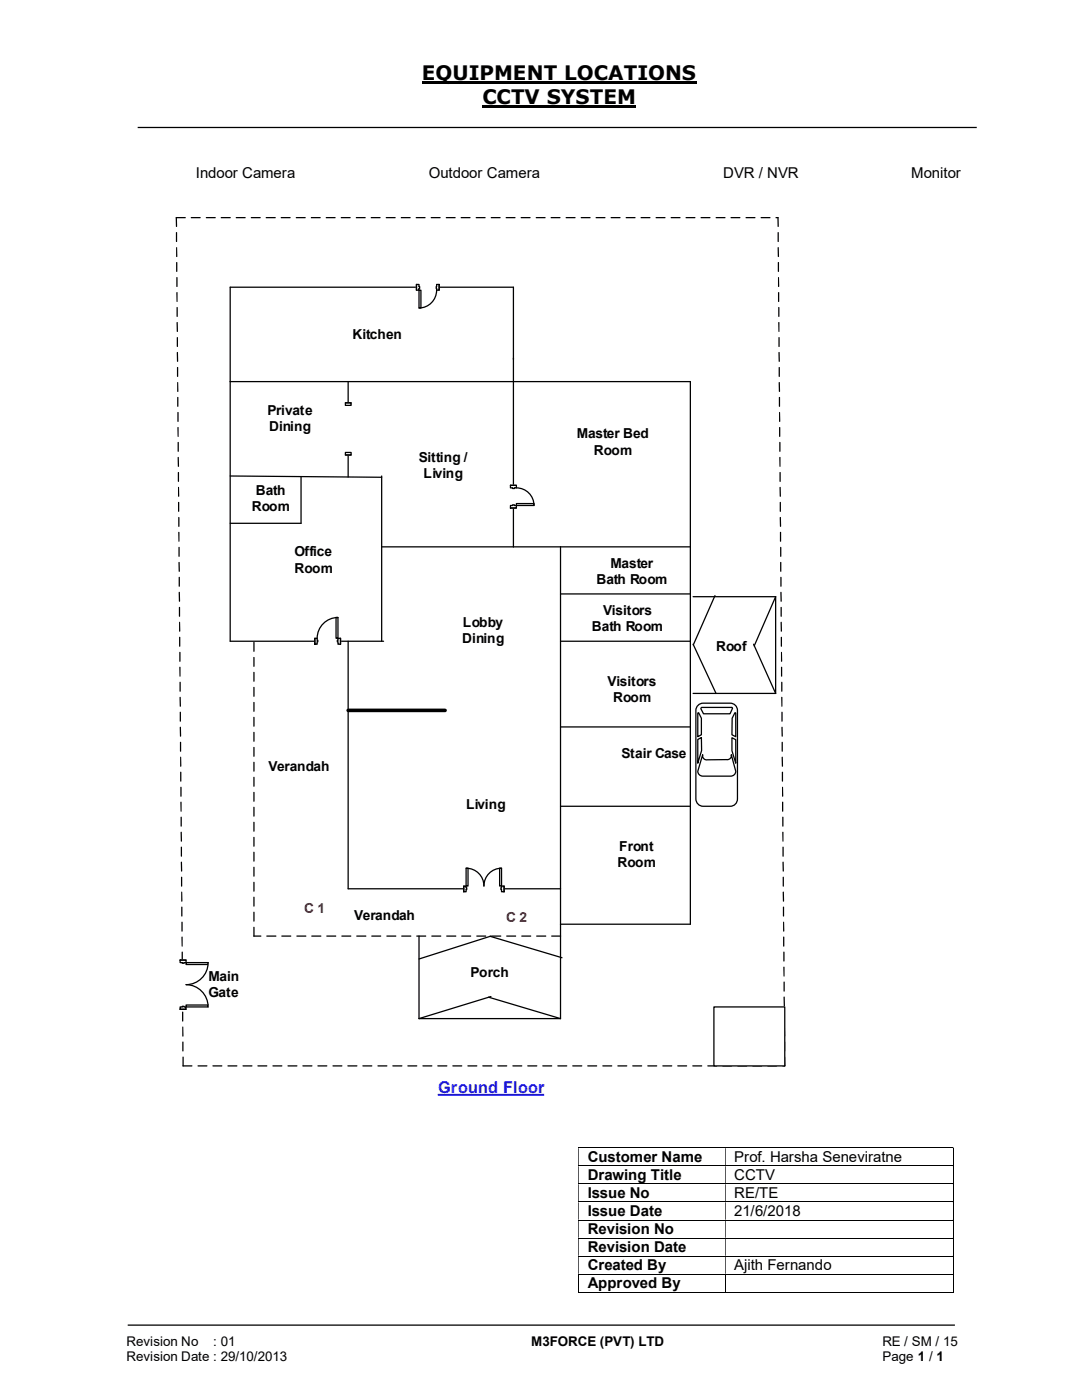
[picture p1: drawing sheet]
<svg xmlns="http://www.w3.org/2000/svg" width="216mm" height="279mm" viewBox="0 0 216 279" stroke-linecap="round" stroke-linejoin="round" font-family="sans-serif">
<path d="M84.2 16.4h54.8M96.3 21.3h30.7" fill="none" stroke="#000" stroke-width=".42"/>
<g fill="none" stroke="#000" stroke-width=".25">
<path d="M27.5 25.4h167.4M69.5 76.2v19M102.4 71.5v37.6M137.8 76.2h-91.9v51.8h30.6M45.9 95l30.3 .2M60.1 95.1v9.3h-14.2M76.2 95v33M76.2 109.1h61.6M111.8 109.1v75.3h26M111.8 118.5h26M69.5 128v49.4h42.3M111.8 128h26"/>
<path d="M111.8 145.1h26M111.8 160.9h26M25.5 264.5h165"/>
</g>
<g fill="none" stroke="#000" stroke-width=".2">
<path d="M115.4 229.1h74.7M115.4 232.7h74.7M115.4 236.3h74.7M115.4 239.9h74.7M190.2 229.2v3.4M190.2 232.7v3.5M190.2 236.3v3.5M190.2 239.9v3.5M115.4 243.5h74.7M115.4 247.1h74.7M115.4 250.7h74.7M115.4 254.3h74.7"/>
<path d="M115.4 257.9h29.3M115.5 254.4v3.6M144.8 254.4v3.6M144.8 257.9h45.3M190.2 243.6v3.4M190.2 247.1v3.5M190.2 250.8v3.4M190.2 254.4v3.6"/>
</g>
<g fill="#000">
<path d="M190.1 229h.2v.2h-.2zM115.4 229.2h.1v3.4h-.1zM144.7 229.2h.1v3.4h-.1z" fill-rule="evenodd"/>
<path d="M190.1 232.6h.2v.1h-.2zM115.4 232.7h.1v3.5h-.1zM144.7 232.7h.1v3.5h-.1z" fill-rule="evenodd"/>
<path d="M190.1 236.2h.2v.1h-.2zM115.4 236.3h.1v3.5h-.1zM144.7 236.3h.1v3.5h-.1z" fill-rule="evenodd"/>
<path d="M190.1 239.8h.2v.1h-.2zM115.4 239.9h.1v3.5h-.1zM144.7 239.9h.1v3.5h-.1z" fill-rule="evenodd"/>
<path d="M190.1 243.4h.2v.2h-.2zM115.4 243.6h.1v3.4h-.1zM144.7 243.6h.1v3.4h-.1z" fill-rule="evenodd"/>
<path d="M190.1 247h.2v.1h-.2zM115.4 247.1h.1v3.5h-.1zM144.7 247.1h.1v3.5h-.1z" fill-rule="evenodd"/>
<path d="M190.1 250.6h.2v.2h-.2zM115.4 250.8h.1v3.4h-.1zM144.7 250.8h.1v3.4h-.1z" fill-rule="evenodd"/>
</g>
<g fill="#000">
<path d="M190.1 254.2h.2v.2h-.2zM190.1 257.9h.2v.1h-.2z"/>
<path d="M35.1 43.4l1.9-.1 .1 .1-.1 .2h-1.8zM38.1 43.4l1.8-.1 .1 .1-.1 .2h-1.7zM41.1 43.4l1.8-.1 .2 .1-.2 .2h-1.7zM44.1 43.4l1.8-.1 .2 .1-.2 .2h-1.7zM47.1 43.4l1.8-.1 .1 .1-.1 .2h-1.7zM50.1 43.4l1.8-.1 .1 .1-.1 .2h-1.7zM53 43.4l1.9-.1 .1 .1-.1 .2h-1.8zM56 43.4l1.9-.1 .1 .1-.1 .2h-1.8zM59 43.4l1.9-.1 .1 .1-.1 .2h-1.8zM62 43.4l1.9-.1 .1 .1-.1 .2h-1.8zM65 43.4l1.8-.1 .2 .1-.2 .2h-1.7zM68 43.4l1.8-.1 .2 .1-.2 .2h-1.7zM71 43.4l1.9-.1 .1 .1-.1 .2h-1.8zM74 43.4l1.8-.1 .1 .1-.1 .2h-1.7zM77 43.4l1.8-.1 .2 .1-.2 .2h-1.7zM80 43.4l1.8-.1 .2 .1-.2 .2h-1.7zM83 43.4l1.8-.1 .1 .1-.1 .2h-1.7zM86 43.4l1.8-.1 .1 .1-.1 .2h-1.7zM89 43.4l1.8-.1 .1 .1-.1 .2h-1.7zM92 43.4l1.8-.1 .1 .1-.1 .2h-1.8zM94.9 43.4l1.9-.1 .1 .1-.1 .2h-1.8zM97.9 43.4l1.9-.1 .1 .1-.1 .2h-1.8zM100.9 43.4l1.8-.1 .2 .1-.2 .2h-1.7zM103.9 43.4l1.8-.1 .2 .1-.2 .2h-1.7zM106.9 43.4l1.9-.1 .1 .1-.1 .2h-1.8zM109.9 43.4l1.8-.1 .1 .1-.1 .2h-1.7zM112.9 43.4l1.8-.1 .2 .1-.2 .2h-1.7zM115.9 43.4l1.8-.1 .2 .1-.2 .2h-1.7zM118.9 43.4l1.8-.1 .1 .1-.1 .2h-1.7zM121.9 43.4l1.8-.1 .1 .1-.1 .2h-1.7zM124.9 43.4l1.8-.1 .1 .1-.1 .2h-1.7zM127.9 43.4l1.8-.1 .1 .1-.1 .2h-1.8zM130.8 43.4l1.9-.1 .1 .1-.1 .2h-1.8zM133.8 43.4l1.9-.1 .1 .1-.1 .2h-1.8zM136.8 43.4l1.8-.1 .2 .1-.2 .2h-1.7zM139.8 43.4l1.8-.1 .2 .1-.2 .2h-1.7zM142.8 43.4l1.9-.1 .1 .1-.1 .2h-1.8zM145.8 43.4l1.8-.1 .1 .1-.1 .2h-1.7zM148.8 43.4l1.8-.1 .1 .1-.1 .2h-1.7zM151.8 43.4l1.8-.1 .2 .1-.2 .2h-1.7zM154.8 43.4l.4-.1 .2 .1-.5 .2z"/>
<path d="M35.1 43.4h.2v1.8l-.1 .1-.1-.1zM35.1 46.3l.2 .1v1.8l-.1 .1-.1-.1zM35.2 49.4h.1l.1 1.8-.1 .1-.2-.1zM35.2 52.3l.2 .1v1.7l-.1 .2-.2-.2zM35.2 55.3l.2 .1v1.7l-.1 .2-.1-.2zM35.2 58.3l.2 .1-.1 1.9-.1-.1zM35.3 61.3l.2 .1v1.7l-.2 .1-.1-.1zM35.3 64.3l.2 .1v1.7l-.1 .2-.1-.2zM35.3 67.3l.2 .1v1.7l-.1 .2-.1-.2zM35.3 70.3l.2 .1 .1 1.7-.2 .1-.1-.1zM35.3 73.3l.3 .1v1.7l-.2 .1-.1-.1zM35.4 76.3l.2 .1v1.7l-.1 .1-.2-.1zM35.4 79.3h.2v1.8l-.1 .1-.2-.1zM35.4 82.2l.2 .1v1.8l-.1 .1-.1-.1zM35.4 85.2l.2 .1v1.9l-.2-.1zM35.5 88.2l.2 .1v1.7l-.1 .2-.2-.2zM35.5 91.2l.2 .1v1.7l-.1 .2-.1-.2zM35.5 94.2l.2 .1v1.8l-.1 .1-.1-.1zM35.5 97.2l.2 .1 .1 1.7-.2 .1-.1-.1zM35.5 100.2l.3 .1v1.7l-.2 .2-.1-.2zM35.6 103.2l.2 .1v1.7l-.1 .2-.1-.2zM35.6 106.2l.2 .1v1.7l-.1 .1zM35.6 109.2l.3 .1v1.7l-.2 .1-.1-.1zM35.6 112.2l.3 .1v1.7l-.1 .1-.2-.1zM35.7 115.2h.2v1.8l-.1 .1-.2-.1zM35.7 118.1l.2 .1v1.8l-.1 .1-.1-.1zM35.7 121.1l.2 .1v1.8l-.1 .1-.1-.1zM35.8 124.1l.1 .1 .1 1.7-.1 .2-.2-.1zM35.8 127.1l.2 .1v1.7l-.1 .2-.2-.2zM35.8 130.1l.2 .1v1.8l-.1 .1-.1-.1zM35.8 133.1l.2 .1v1.8h-.1zM35.8 136.1l.3 .1v1.7l-.2 .1-.1-.1zM35.9 139.1l.2 .1v1.7l-.1 .2-.1-.2zM35.9 142.1l.2 .1v1.7l-.1 .1-.1-.1zM35.9 145.1l.2 .1 .1 1.7-.2 .1-.1-.1zM35.9 148.1l.3 .1v1.7l-.2 .1-.1-.1zM36 151.1h.2v1.8l-.1 .1-.2-.1zM36 154l.2 .1v1.8l-.1 .1-.2-.1zM36 157l.2 .1v1.8l-.1 .1-.1-.1zM36 160l.2 .1v1.9l-.2-.1zM36.1 163l.2 .1v1.7l-.1 .2-.2-.2zM36.1 166l.2 .1v1.8l-.1 .1-.1-.1zM36.1 169l.2 .1v1.8l-.1 .1-.1-.1zM36.1 172l.2 .1 .1 1.7-.2 .1-.1-.1zM36.1 175l.3 .1v1.7l-.2 .2-.1-.2zM36.2 178l.2 .1v1.7l-.1 .2-.1-.2zM36.2 181l.2 .1v1.7l-.1 .1-.1-.1zM36.2 184l.2 .1v1.7l-.1 .1-.1-.1zM36.2 186.9l.2 .1v1.9l-.2-.1zM36.3 189.9l.2 .1v1.8l-.1 .1-.2-.1zM36.3 192.9l.2 .1v1.8l-.1 .1-.1-.1zM36.3 195.9l.2 .1v1.8l-.1 .1-.1-.1zM36.3 198.9l.2 .1 .1 1.7-.2 .2-.1-.2zM36.4 201.9l.2 .1v1.8l-.2 .1-.1-.1zM36.4 204.9l.2 .1v1.8l-.1 .1-.1-.1zM36.4 207.9l.2 .1v1.7l-.1 .1-.1-.1zM36.4 210.9l.3 .1v1.7l-.2 .2-.1-.2z"/>
<path d="M155.2 43.4h.2v1.8l-.1 .1-.1-.1zM155.2 46.3l.2 .1v1.8l-.1 .1-.1-.1zM155.2 49.4h.2v1.8l-.1 .1-.1-.1zM155.2 52.3l.2 .1v1.7l-.1 .2-.1-.2zM155.3 55.3l.1 .1 .1 1.7-.1 .2-.2-.2zM155.3 58.3l.2 .1v1.8l-.1 .1-.2-.1zM155.3 61.3l.2 .1v1.7l-.1 .1-.1-.1zM155.3 64.3l.2 .1-.1 1.9-.1-.2zM155.4 67.3l.2 .1v1.7l-.2 .2-.1-.2zM155.4 70.3l.2 .1v1.7l-.1 .1-.1-.1zM155.4 73.3l.2 .1v1.7l-.1 .1-.1-.1zM155.4 76.3l.2 .1 .1 1.7-.2 .1-.1-.1zM155.4 79.3h.3v1.8l-.2 .1-.1-.1zM155.5 82.2l.2 .1v1.8l-.1 .1-.2-.1zM155.5 85.2l.2 .1v1.8l-.1 .1-.2-.1zM155.5 88.2l.2 .1v1.7l-.1 .2-.1-.2zM155.5 91.2l.2 .1v1.9l-.2-.2zM155.6 94.2l.2 .1v1.8l-.1 .1-.2-.1zM155.6 97.2l.2 .1v1.7l-.1 .1-.1-.1zM155.6 100.2l.2 .1v1.7l-.1 .2-.1-.2zM155.6 103.2l.2 .1 .1 1.7-.2 .2-.1-.2zM155.6 106.2l.3 .1v1.7l-.2 .1-.1-.1zM155.7 109.2l.2 .1v1.7l-.1 .1-.1-.1zM155.7 112.2l.2 .1v1.7l-.1 .1-.1-.1zM155.7 115.2h.3v1.8l-.2 .1-.1-.1zM155.7 118.1l.3 .1v1.8l-.1 .1-.2-.1zM155.8 121.1l.2 .1v1.8l-.1 .1-.2-.1zM155.8 124.1l.2 .1v1.7l-.1 .2-.1-.1zM155.8 127.1l.2 .1v1.7l-.1 .2-.1-.2zM155.9 130.1l.1 .1 .1 1.8-.1 .1-.2-.1zM155.9 133.1l.2 .1v1.8h-.1h-.2zM155.9 136.1l.2 .1v1.7l-.1 .1-.1-.1zM155.9 139.1l.2 .1v1.7l-.1 .2zM155.9 142.1l.3 .1v1.7l-.2 .1-.1-.1zM156 145.1l.2 .1v1.7l-.1 .1-.1-.1zM156 148.1l.2 .1v1.7l-.1 .1-.1-.1zM156 151.1h.2l.1 1.8-.2 .1-.1-.1zM156 154l.3 .1v1.8l-.2 .1-.1-.1zM156.1 157l.2 .1v1.8l-.1 .1-.2-.1zM156.1 160l.2 .1v1.8l-.1 .1-.2-.1zM156.1 163l.2 .1v1.7l-.1 .2-.1-.2zM156.1 166l.2 .1v1.9l-.2-.1zM156.2 169l.2 .1v1.8l-.1 .1-.2-.1zM156.2 172l.2 .1v1.7l-.1 .1-.1-.1zM156.2 175l.2 .1v1.7l-.1 .2-.1-.2zM156.2 178l.2 .1 .1 1.7-.2 .2-.1-.2zM156.2 181l.3 .1v1.7l-.2 .1-.1-.1zM156.3 184l.2 .1v1.7l-.1 .1-.1-.1zM156.3 186.9l.2 .1v1.8l-.1 .1-.1-.1zM156.3 189.9l.2 .1v1.8l-.1 .1-.1-.1zM156.3 192.9l.2 .1v1.9l-.2-.1zM156.4 195.9l.2 .1v1.8l-.1 .1-.2-.1zM156.4 198.9l.2 .1v1.7l-.1 .2-.1-.2zM156.4 201.9l.2 .1v1.8l-.1 .1-.1-.1zM156.4 204.9l.2 .1 .1 1.8-.2 .1-.1-.1zM156.5 207.9l.2 .1v1.7l-.2 .1-.1-.1zM156.5 210.9l.2 .1v1.7l-.1 .2-.1-.2z"/>
<path d="M36.4 212.6h1.9l.1 .1-.1 .2h-1.8zM39.4 212.6h1.9l.1 .1-.1 .2h-1.8zM42.4 212.6h1.9l.1 .1-.1 .2h-1.8zM45.4 212.6h1.8l.2 .1-.2 .2h-1.7zM48.4 212.6h1.8l.2 .1-.2 .2h-1.7zM51.4 212.6h1.9v.1v.2h-1.8zM54.4 212.6h1.8l.1 .1-.1 .2h-1.7zM57.4 212.6h1.8l.2 .1-.2 .2h-1.7zM60.4 212.6h1.8l.2 .1-.2 .2h-1.7zM63.4 212.6h1.8l.1 .1-.1 .2h-1.7zM66.4 212.6h1.8l.1 .1-.1 .2h-1.7zM69.3 212.6h1.9l.1 .1-.1 .2h-1.8zM72.3 212.6h1.9l.1 .1-.1 .2h-1.8zM75.3 212.6h1.9l.1 .1-.1 .2h-1.8zM78.3 212.6h1.9l.1 .1-.1 .2h-1.8zM81.3 212.6h1.8l.2 .1-.2 .2h-1.7zM84.3 212.6h1.8l.2 .1-.2 .2h-1.7zM87.3 212.6h1.9l.1 .1-.1 .2h-1.8zM90.3 212.6h1.8l.1 .1-.1 .2h-1.7zM93.3 212.6h1.8l.1 .1-.1 .2h-1.7zM96.3 212.6h1.8l.2 .1-.2 .2h-1.7zM99.3 212.6h1.8l.1 .1-.1 .2h-1.7zM102.3 212.6h1.8l.1 .1-.1 .2h-1.7zM105.2 212.6h1.9l.1 .1-.1 .2h-1.8zM108.2 212.6h1.9l.1 .1-.1 .2h-1.8zM111.2 212.6h1.9l.1 .1-.1 .2h-1.8zM114.2 212.6h1.9l.1 .1-.1 .2h-1.8zM117.2 212.6h1.8l.2 .1-.2 .2h-1.7zM120.2 212.6h1.8l.2 .1-.2 .2h-1.7zM123.2 212.6h1.9l.1 .1-.1 .2h-1.8zM126.2 212.6h1.8l.1 .1-.1 .2h-1.7zM129.2 212.6h1.8l.1 .1-.1 .2h-1.7zM132.2 212.6h1.8l.2 .1-.2 .2h-1.8zM135.2 212.6h1.8l.1 .1-.1 .2h-1.7zM138.2 212.6h1.8l.1 .1-.1 .2h-1.7zM141.2 212.6h1.8l.1 .1-.1 .2h-1.8zM144.2 212.6h1.8l.1 .1-.1 .2h-1.8zM147.1 212.6h1.9l.1 .1-.1 .2h-1.8zM150.1 212.6h1.9l.1 .1-.1 .2h-1.8zM153.1 212.6h1.8l.2 .1-.2 .2h-1.7zM156.1 212.6h.5l.1 .1-.5 .2z"/>
</g>
<path d="M87.3 218.5h21.3" fill="none" stroke="#120df4" stroke-width=".34"/>
<path d="M69.5 141.8h19.3" fill="none" stroke="#000" stroke-width=".72"/>
<path d="M142.5 201h14.1v11.7h-14.1z" fill="#fff"/>
<path d="M102.4 71.7v-14.4h-56.5v18.9M137.8 76.2v108.2M111.8 184.4v18.9h-28.2v-16.5M142.5 201h14.1v11.7h-14.1z" fill="none" stroke="#000" stroke-width=".25"/>
<g fill="#000">
<path d="M50.6 185l.2 .1v1.7l-.1 .1-.2-.1zM50.6 182l.2 .1v1.7l-.1 .1-.2-.1zM50.6 179l.2 .1v1.7l-.1 .1-.2-.1zM50.6 176l.2 .1v1.7l-.1 .2-.2-.2zM50.6 173l.2 .1v1.7l-.1 .2-.2-.2zM50.6 170l.2 .1v1.8l-.1 .1-.2-.1zM50.6 167l.2 .1v1.8l-.1 .1-.2-.1zM50.6 164l.2 .1v1.8l-.1 .1-.2-.1zM50.6 161l.2 .1v1.8l-.1 .1-.2-.1zM50.6 158.1l.2 .1v1.7l-.1 .1-.2-.1zM50.6 155.1l.2 .1v1.7l-.1 .1-.2-.1zM50.6 152.1h.2v1.8l-.1 .1-.2-.1zM50.6 149.1l.2 .1v1.7l-.1 .1-.2-.1zM50.6 146.1l.2 .1v1.7l-.1 .1-.2-.1zM50.6 143.1l.2 .1v1.7l-.1 .1-.2-.1zM50.6 140.1l.2 .1v1.7l-.1 .2-.2-.2zM50.6 137.1l.2 .1v1.7l-.1 .2-.2-.2zM50.6 134.1l.2 .1v1.7l-.1 .2-.2-.2zM50.6 131.1l.2 .1v1.8l-.1 .1-.2-.1zM50.6 128.1l.2 .1v1.8l-.1 .1-.2-.1z"/>
<path d="M110 186.7h1.8l.2 .1-.2 .1h-1.7zM107 186.7h1.9l.1 .1-.1 .1h-1.8zM104 186.7h1.9l.1 .1-.1 .1h-1.8zM101 186.7h1.9l.1 .1-.1 .1h-1.8zM98 186.7h1.9l.1 .1-.1 .1h-1.8zM95.1 186.7h1.8l.1 .1-.1 .1h-1.7zM92.1 186.7h1.8l.1 .1-.1 .1h-1.7zM89.1 186.7h1.8l.2 .1-.2 .1h-1.7zM86.1 186.7h1.8l.2 .1-.2 .1h-1.7zM83.1 186.7h1.8l.1 .1-.1 .1h-1.7zM80.1 186.7h1.9l.1 .1-.1 .1h-1.8zM77.1 186.7h1.9l.1 .1-.1 .1h-1.8zM74.1 186.7h1.8l.2 .1-.2 .1h-1.7zM71.1 186.7h1.9l.1 .1-.1 .1h-1.8zM68.1 186.7h1.9l.1 .1-.1 .1h-1.8zM65.1 186.7h1.9l.1 .1-.1 .1h-1.8zM62.2 186.7h1.8l.1 .1-.1 .1h-1.8zM59.2 186.7h1.8l.1 .1-.1 .1h-1.7zM56.2 186.7h1.8l.1 .1-.1 .1h-1.7zM53.2 186.7h1.8l.2 .1-.2 .1h-1.7zM50.6 186.7h1.4l.2 .1-.2 .1h-1.3z"/>
</g>
<path d="M139.1 140.9l.8-.5 .4-.1h5.4a1.43 1.43 0 0 1 1.5 1.5v17.6a1.44 1.44 0 0 1-1.5 1.5h-5.4a1.46 1.46 0 0 1-1.4-1.5v-17.6z" fill-rule="evenodd" fill="#fff"/>
<path d="M139.1 140.9l.8-.5 .4-.1h5.4a1.43 1.43 0 0 1 1.5 1.5v17.6a1.44 1.44 0 0 1-1.5 1.5h-5.4a1.46 1.46 0 0 1-1.4-1.5v-17.6z" fill="none" stroke="#000" stroke-width=".25"/>
<path d="M140.2 150.6a.83 .83 0 0 0 .9 1h3.8a.83 .83 0 0 0 1-1l.9 3.3a.99 .99 0 0 1-1 1h-5.5a.99 .99 0 0 1-1.1-1zM139.2 147.6l.8-.4v2.6l-.8 2.5zM139.2 142.3h.2l.6 1v3.3l-.8 .4zM140 141.2h6.1l.1 .2-.5 1.1h-5.3l-.5-1zM146.6 142.3h.2v4.7l-.7-.4v-3.3zM146.1 147.2l.7 .4v4.7l-.7-2.5z" fill-rule="evenodd" fill="#fff"/>
<g fill="none" stroke="#000" stroke-width=".25">
<path d="M138.3 119.1h16.5M142.7 118.9l-4.4 9.8M154.8 119.1v19.3M154.8 119.1l-4.3 9.8M138.3 138.4h16.5M138.3 128.6l4.6 9.8M150.4 128.6l4.4 9.8M139.2 147.6l.8-.4v2.6l-.8 2.5zM139.2 142.3h.2l.6 1v3.3l-.8 .4zM140 141.2h6.1l.1 .2-.5 1.1h-5.3l-.5-1zM140.2 150.6a.83 .83 0 0 0 .9 1h3.8a.83 .83 0 0 0 1-1l.9 3.3a.99 .99 0 0 1-1 1h-5.5a.99 .99 0 0 1-1.1-1zM146.1 147.2l.7 .4v4.7l-.7-2.5z"/>
<path d="M146.6 142.3h.2v4.7l-.7-.4v-3.3zM97.5 199l14.3 4.3M97.8 186.9l14.3 4.2M98 198.9l-14.4 4.4M98 186.8l-14.4 4.6"/>
</g>
<path d="M101.8 96.9h1.3v4.5h-1.3z" fill-rule="evenodd" fill="#fff"/>
<path d="M101.8 96.9h1.3v4.5h-1.3z" fill="none" stroke="#fff" stroke-width=".25"/>
<path d="M101.9 100.9v.5h1.1v-.5zM101.9 96.9h1.1v.5h-1.1z" fill-rule="evenodd" fill="#fff"/>
<path d="M102.3 97.4h-.4v-.5h1.1v.5h-.3M102.3 100.9h-.4v.5h1.1v-.5h-.3" fill="none" stroke="#000" stroke-width=".25"/>
<path d="M102.3 100.8v.1h.4v-.1zM102.3 97.4h.4v.1h-.4z" fill-rule="evenodd" fill="#fff"/>
<path d="M101.9 96.9h1.1M102.3 97.4v.1h.4v-.1M103 97.4a3.5 3.5 0 0 1 3.6 3.5M101.9 101.4h1.1M102.3 100.9v-.1h.4v.1" fill="none" stroke="#000" stroke-width=".25"/>
<path d="M103 100.5h3.6v.4h-3.6z" fill="#fff"/>
<path d="M103 100.5h3.6v.4h-3.6z" fill="none" stroke="#000" stroke-width=".25"/>
<path d="M83.1 56.7h4.5v1.3h-4.5z" fill="#fff"/>
<path d="M83.1 56.7h4.5v1.3h-4.5z" fill="none" stroke="#fff" stroke-width=".25"/>
<path d="M83.1 56.8v1.1h.5v-1.1zM87.1 56.8h.5v1.1h-.5z" fill-rule="evenodd" fill="#fff"/>
<path d="M83.6 57.2v-.4h-.5v1.1h.5v-.3M87.1 57.2v-.4h.5v1.1h-.5v-.3" fill="none" stroke="#000" stroke-width=".25"/>
<path d="M83.6 57.2v.4h.1v-.4zM87 57.2l.1 .4z" fill-rule="evenodd" fill="#fff"/>
<path d="M83.1 56.8v1.1M83.6 57.2h.1v.4h-.1M87.1 57.9a3.5 3.5 0 0 1-3.5 3.6M87.1 57.2v.4M87.6 56.8v1.1" fill="none" stroke="#000" stroke-width=".25"/>
<path d="M83.6 57.9h.4v3.6h-.4z" fill-rule="evenodd" fill="#fff"/>
<path d="M83.6 57.9h.4v3.6h-.4z" fill="none" stroke="#000" stroke-width=".25"/>
<path d="M35.9 191.6h1.3v9.8h-1.3z" fill-rule="evenodd" fill="#fff"/>
<path d="M35.9 191.6h1.3v9.8h-1.3z" fill="none" stroke="#fff" stroke-width=".25"/>
<path d="M35.9 201v.4h1.2v-.4zM35.9 191.6h1.2v.5h-1.2z" fill-rule="evenodd" fill="#fff"/>
<path d="M36.4 192.1h-.5v-.5h1.2v.5h-.4M36.4 201h-.5v.4h1.2v-.4h-.4" fill="none" stroke="#000" stroke-width=".25"/>
<path d="M36.4 200.8v.2h.3v-.2zM36.4 192.1h.3v.1h-.3z" fill-rule="evenodd" fill="#fff"/>
<path d="M35.9 191.6h1.2M36.4 192.1v.1h.3v-.1M41.5 192.1a4.4 4.4 0 0 1-4.4 4.4 4.4 4.4 0 0 1 4.4 4.5M35.9 201.4h1.2M36.4 201v-.2h.3v.2" fill="none" stroke="#000" stroke-width=".25"/>
<path d="M37.1 192.1h4.4v.4h-4.4z" fill="#fff"/>
<path d="M37.1 192.1h4.4v.4h-4.4z" fill="none" stroke="#000" stroke-width=".25"/>
<path d="M37.1 200.6h4.4v.4h-4.4z" fill="#fff"/>
<path d="M37.1 200.6h4.4v.4h-4.4z" fill="none" stroke="#000" stroke-width=".25"/>
<path d="M68.8 80.4h1.3v10.4h-1.3z" fill-rule="evenodd" fill="#fff"/>
<path d="M68.8 80.4h1.3v10.4h-1.3z" fill="none" stroke="#fff" stroke-width=".25"/>
<path d="M68.9 90.3v.5h1.2v-.5zM68.9 80.4h1.2v.5h-1.2z" fill-rule="evenodd" fill="#fff"/>
<path d="M68.9 90.3h1.2v.5h-1.2zM68.9 80.4h1.2v.5h-1.2zM68.9 90.8h1.2M68.9 80.4h1.2" fill="none" stroke="#000" stroke-width=".25"/>
<path d="M62.8 127.3h5.1v1.3h-5.1z" fill="#fff"/>
<path d="M62.8 127.3h5.1v1.3h-5.1z" fill="none" stroke="#fff" stroke-width=".25"/>
<path d="M67.4 127.4v1.2h.5v-1.2zM62.8 127.4h.5v1.2h-.5z" fill-rule="evenodd" fill="#fff"/>
<path d="M63.3 127.8v-.4h-.5v1.2h.5v-.5M67.4 127.8v-.4h.5v1.2h-.5v-.5" fill="none" stroke="#000" stroke-width=".25"/>
<path d="M67.3 127.8v.3h.1v-.3zM63.3 127.8h.1v.3h-.1z" fill-rule="evenodd" fill="#fff"/>
<path d="M62.8 127.4v1.2M63.3 127.8h.1v.3h-.1M67.4 123.2a4.2 4.2 0 0 0-4.1 4.2M67.4 127.8h-.1v.3h.1M67.9 127.4v1.2" fill="none" stroke="#000" stroke-width=".25"/>
<path d="M67.1 123.2h.3v4.2h-.3z" fill-rule="evenodd" fill="#fff"/>
<path d="M67.1 123.2h.3v4.2h-.3z" fill="none" stroke="#000" stroke-width=".25"/>
<path d="M92.5 176.7h8.1v1.3h-8.1z" fill="#fff"/>
<path d="M92.5 176.7h8.1v1.3h-8.1z" fill="none" stroke="#fff" stroke-width=".25"/>
<path d="M100.1 176.8v1.2h.5v-1.2zM92.5 176.8h.5v1.2h-.5z" fill-rule="evenodd" fill="#fff"/>
<path d="M93 177.2v-.4h-.5v1.2h.5v-.5M100.1 177.2v-.4h.5v1.2h-.5v-.5" fill="none" stroke="#000" stroke-width=".25"/>
<path d="M99.9 177.2v.3h.2v-.3zM93 177.2h.1v.3h-.1z" fill-rule="evenodd" fill="#fff"/>
<path d="M92.5 176.8v1.2M93 173.3a3.5 3.5 0 0 1 3.6 3.5 3.5 3.5 0 0 1 3.5-3.5M93 177.2h.1v.3h-.1M100.1 177.2h-.2v.3h.2M100.6 176.8v1.2" fill="none" stroke="#000" stroke-width=".25"/>
<path d="M93 173.3h.4v3.5h-.4z" fill-rule="evenodd" fill="#fff"/>
<path d="M93 173.3h.4v3.5h-.4z" fill="none" stroke="#000" stroke-width=".25"/>
<path d="M99.7 173.3h.4v3.5h-.4z" fill-rule="evenodd" fill="#fff"/>
<path d="M99.7 173.3h.4v3.5h-.4z" fill="none" stroke="#000" stroke-width=".25"/>
<g font-size="4">
<text x="84.2" y="16">EQUIPMENT LOCATIONS</text>
<text x="96.3" y="20.8">CCTV SYSTEM</text>
</g>
<text font-size="3.2" fill="#120df4" x="87.5" y="218.2">Ground Floor</text>
<g font-size="3">
<text x="39.1" y="35.5">Indoor Camera</text>
<text x="85.6" y="35.5">Outdoor Camera</text>
<text x="144.3" y="35.5">DVR / NVR</text>
<text x="181.8" y="35.5">Monitor</text>
<text x="117.3" y="231.9">Customer Name</text>
<text x="146.5" y="231.9">Prof. Harsha Seneviratne</text>
<text x="117.3" y="235.5">Drawing Title</text>
<text x="117.3" y="239.1">Issue No</text>
<text x="146.5" y="235.5">CCTV</text>
<text x="146.5" y="239.1">RE/TE</text>
<text x="117.3" y="242.7">Issue Date</text>
<text x="146.5" y="242.7">21/6/2018</text>
<text x="117.3" y="246.3">Revision No</text>
<text x="117.3" y="249.9">Revision Date</text>
<text x="117.3" y="253.5">Created By</text>
<text x="117.3" y="257.1">Approved By</text>
<text x="146.5" y="253.5">Ajith Fernando</text>
</g>
<g font-size="2.7">
<text x="70.3" y="67.6">Kitchen</text>
<text x="53.4" y="82.8">Private</text>
<text x="53.7" y="86">Dining</text>
<text x="115.1" y="87.5">Master Bed</text>
<text x="83.6" y="92.2">Sitting /</text>
<text x="84.5" y="95.4">Living</text>
<text x="118.5" y="90.7">Room</text>
<text x="50.2" y="101.9">Room</text>
<text x="51.1" y="98.8">Bath</text>
<text x="58.8" y="111">Office</text>
<text x="121.8" y="113.4">Master</text>
<text x="58.8" y="114.3">Room</text>
<text x="119" y="116.6">Bath Room</text>
<text x="92.4" y="125.2">Lobby</text>
<text x="120.4" y="122.8">Visitors</text>
<text x="92.2" y="128.4">Dining</text>
<text x="118.1" y="126">Bath Room</text>
<text x="142.9" y="129.9">Roof</text>
<text x="121.2" y="136.9">Visitors</text>
<text x="122.3" y="140.1">Room</text>
<text x="53.6" y="153.8">Verandah</text>
<text x="124" y="151.2">Stair Case</text>
<text x="93" y="161.5">Living</text>
<text x="123.2" y="173.1">Room</text>
<text x="123.6" y="169.9">Front</text>
<text x="70.7" y="183.7">Verandah</text>
<text x="41.6" y="195.8">Main</text>
<text x="93.9" y="194.9">Porch</text>
<text x="41.6" y="199">Gate</text>
<text x="25.2" y="268.7">Revision No</text>
<text x="42.6" y="268.7">: 01</text>
<text x="106" y="268.7">M3FORCE (PVT) LTD</text>
<text x="176.1" y="268.7">RE / SM / 15</text>
<text x="25.2" y="271.7">Revision Date : 29/10/2013</text>
<text x="176.1" y="271.7">Page 1 / 1</text>
</g>
<g font-size="2.7" fill="#c00000">
<text x="60.7" y="182.2">C 1</text>
<text x="101" y="184.1">C 2</text>
</g>
</svg>
